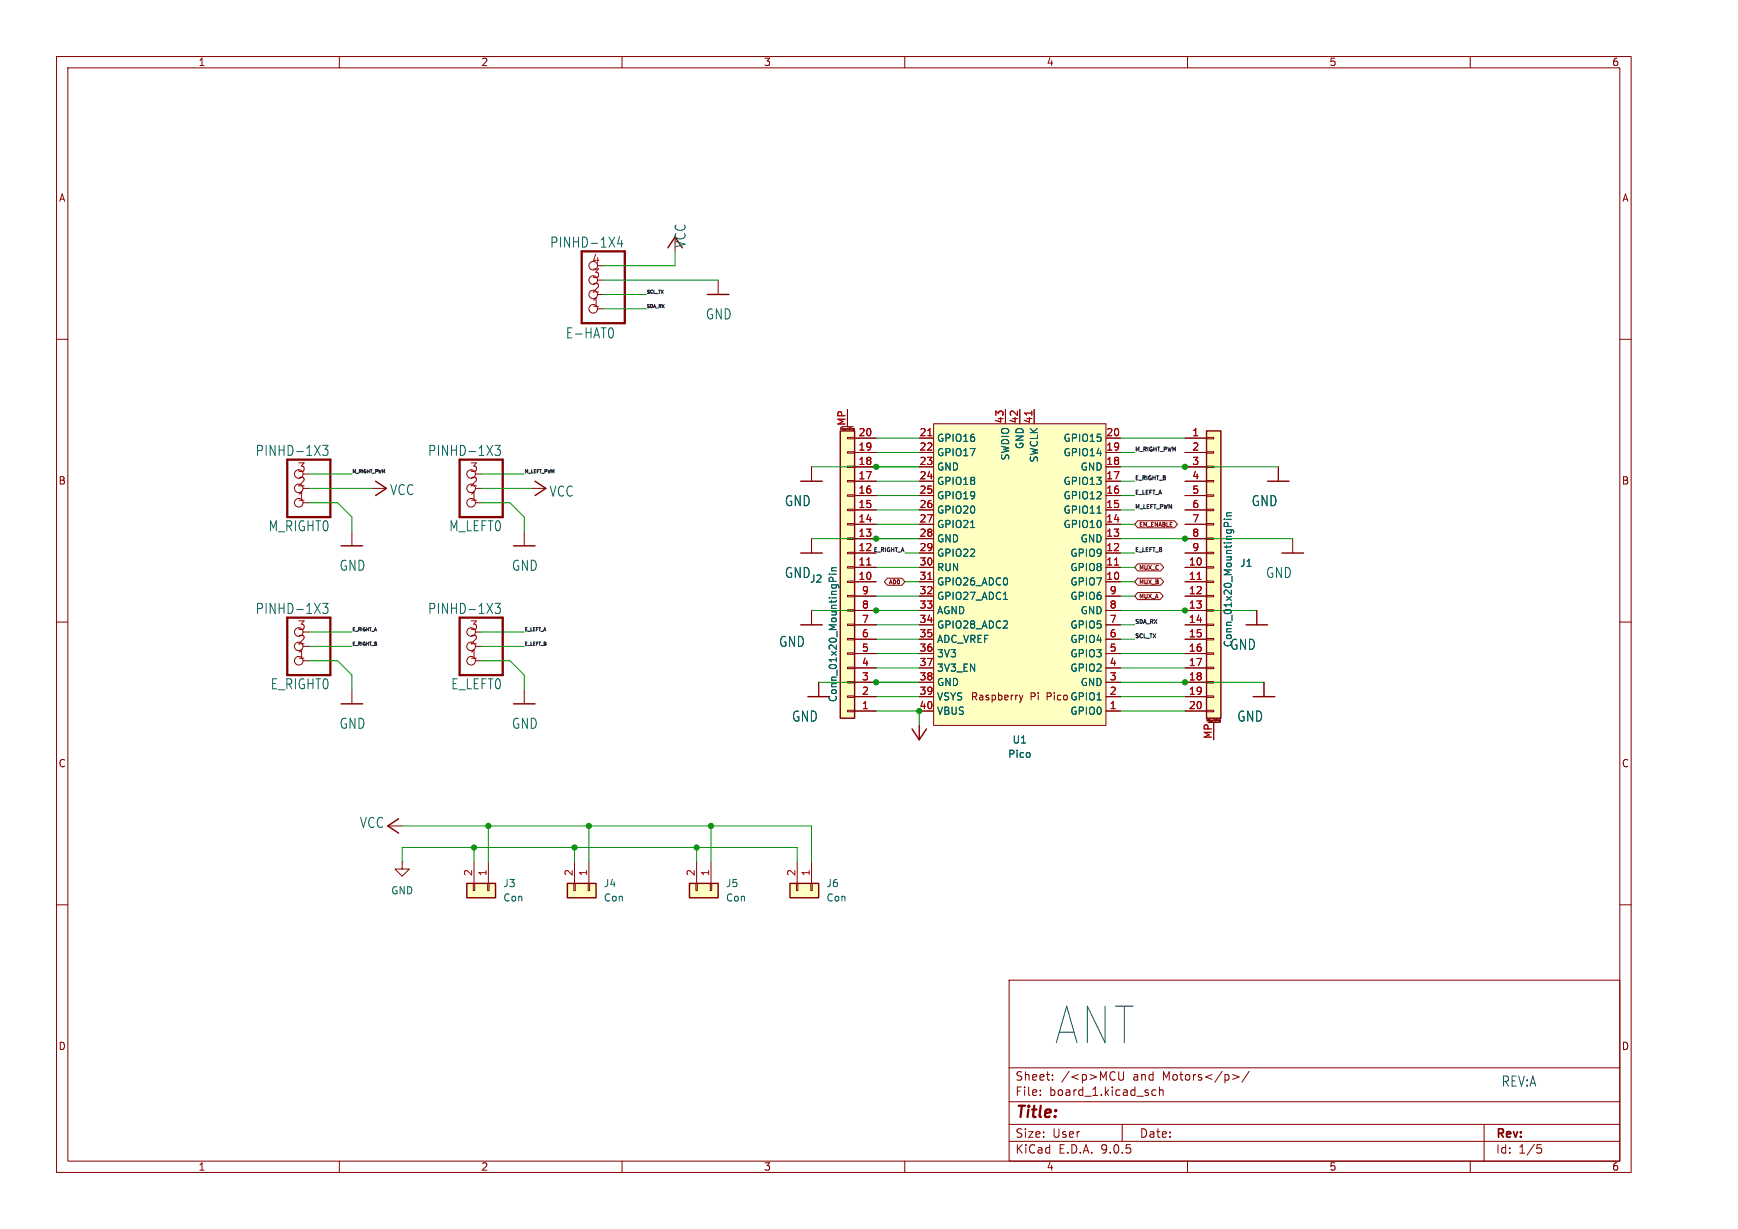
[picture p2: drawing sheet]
<svg xmlns="http://www.w3.org/2000/svg" width="297mm" height="210mm" viewBox="0 0 297 210" stroke-linecap="round" stroke-linejoin="round" font-family="sans-serif">
<g fill="none" stroke="#840000" stroke-width=".17">
<path d="M9.7 9.7h269v190.6h-269zM11.6 11.6h265.2v186.8h-265.2zM58 9.7v1.9M106.3 9.7v1.9M154.6 9.7v1.9M202.9 9.7v1.9M251.2 9.7v1.9M9.7 58h1.9M276.8 58h1.9M9.7 106.3h1.9M81.2 112.9h1M81.2 110.5h1"/>
<path d="M81.2 108h1M276.8 106.3h1.9M9.7 154.6h1.9M276.8 154.6h1.9M172.4 167.5h104.4v30.9h-104.4zM58 198.4v1.9M106.3 198.4v1.9M154.6 198.4v1.9M172.4 195h104.4M172.4 192.1h104.4M172.4 188.3h104.4M172.4 182.5h104.4"/>
<path d="M177.8 187v.2M177.8 186.3v.1M179.9 184.4v.2M179.9 183.7v.1M190.5 183.2l.1 .1M190.6 184.4l-.1 .1M191.2 183.1v1.2l.3 .3 .4-.1 .1-.2v-1.2M191.8 192.1v2.9M197.5 186.3l-.4-.1-.3 .3v.4l.2 .2h.5M198.1 186.4l.3-.2 .3 .1 .1 .9M198.1 185.7v1.5M202.9 198.4v1.9"/>
<path d="M210.6 183.6l1.1 .4-1.1 .4M213.5 183.1l-1.3 1.8M251.2 198.4v1.9M253.6 192.1v6.3M262.7 195.6h.7M262.8 196.1h.4l.2 .3-.1 .6h-.5"/>
<circle cx="80.5" cy="110.5" r=".74"/>
<circle cx="80.5" cy="108" r=".74"/>
<circle cx="80.5" cy="112.9" r=".74"/>
</g>
<path d="M78.5 105.5h7.4v9.9h-7.4z" fill="none" stroke="#840000" stroke-width=".39"/>
<path d="M84.6 103.1h.9l-.5 .7a.4 .4 0 0 1 .5 .3l-.1 .6-.6 .1-.2-.1" fill="none" stroke="#006464" stroke-width=".17"/>
<path d="M79.8 151h4.9v2.4h-4.9z" fill="#ffffc2"/>
<path d="M79.8 151h4.9v2.4h-4.9z" fill="none" stroke="#840000" stroke-width=".25"/>
<path d="M80.9 151h.2v1.2h-.2zM81 147.3v3.7M83.3 151h.3v1.2h-.3zM83.5 147.3v3.7" fill="none" stroke="#840000" stroke-width=".17"/>
<path d="M117.8 151h4.9v2.4h-4.9z" fill="#ffffc2"/>
<path d="M117.8 151h4.9v2.4h-4.9z" fill="none" stroke="#840000" stroke-width=".25"/>
<path d="M118.9 151h.3v1.2h-.3zM119 147.3v3.7M121.4 151h.2v1.2h-.2zM121.5 147.3v3.7" fill="none" stroke="#840000" stroke-width=".17"/>
<path d="M135 151h4.9v2.4h-4.9z" fill="#ffffc2"/>
<path d="M68.1 139.9l-1.8 1.2 1.8 1.3M135 151h4.9v2.4h-4.9z" fill="none" stroke="#840000" stroke-width=".25"/>
<path d="M66.3 141.1h2.4M136.1 151h.2v1.2h-.2zM136.2 147.3v3.7M138.6 151h.2v1.2h-.2zM138.7 147.3v3.7" fill="none" stroke="#840000" stroke-width=".17"/>
<path d="M97 151h4.9v2.4h-4.9z" fill="#ffffc2"/>
<path d="M115.4 40.5l-1.3 1.8M120.9 50.3h3.7M58.3 120.3h3.7M155.9 124.6l1.2 1.8 1.2-1.8M97 151h4.9v2.4h-4.9z" fill="none" stroke="#840000" stroke-width=".25"/>
<g fill="none" stroke="#840000" stroke-width=".17">
<path d="M102.1 52.8h1M102.1 50.3h1M102.1 47.9h1M102.1 45.4h1M122.7 47.9v2.4M51.8 112.9h1M51.8 110.5h1M51.8 108h1M60.1 117.8v2.5M157.1 124v2.4M98.1 151h.2v1.2h-.2zM98.2 147.3v3.7"/>
<path d="M100.5 151h.3v1.2h-.3zM100.6 147.3v3.7"/>
<circle cx="101.4" cy="47.9" r=".74"/>
<circle cx="101.4" cy="52.8" r=".74"/>
<circle cx="101.4" cy="50.3" r=".74"/>
<circle cx="101.4" cy="45.4" r=".74"/>
<circle cx="51.1" cy="110.5" r=".74"/>
<circle cx="51.1" cy="108" r=".74"/>
<circle cx="51.1" cy="112.9" r=".74"/>
</g>
<path d="M99.4 43h7.4v12.2h-7.4zM49.1 105.5h7.4v9.9h-7.4z" fill="none" stroke="#840000" stroke-width=".39"/>
<path d="M104.5 56a1.19 1.19 0 0 1 0 1.7M105.9 40.4l-.4 1.3h.9M106.2 41.1v1.1M55.1 103.1h.9l-.4 .7a.4 .4 0 0 1 .4 .3l-.1 .6-.5 .1-.3-.1" fill="none" stroke="#006464" stroke-width=".17"/>
<path d="M206.2 73.6h2.4v49.1h-2.4z" fill="#ffffc2"/>
<path d="M206.2 73.6h2.4v49.1h-2.4zM58.3 93.3h3.7M64.2 82.2l1.8 1.3-1.8 1.2M87.7 93.3h3.7M91.4 82.2l1.9 1.3-1.9 1.2M136.8 82.2h3.7M136.8 94.5h3.7M136.8 106.8h3.7M138.1 119h3.6M212.9 106.8h3.7M214.2 119h3.6M87.7 120.3h3.7" fill="none" stroke="#840000" stroke-width=".25"/>
<g fill="none" stroke="#840000" stroke-width=".17">
<path d="M138.7 79.8v2.4M202.5 74.9h3.7M202.5 77.3h3.7M202.5 79.8h3.7M206.2 74.7h1.2v.3h-1.2zM206.2 77.2h1.2v.2h-1.2zM206.2 79.6h1.2v.3h-1.2zM51.8 83.5h1M51.8 85.9h1M51.8 81h1M60.1 90.8v2.5M63.6 83.5h2.4"/>
<path d="M89.6 90.8v2.5M90.8 83.5h2.5M138.7 92v2.5M202.5 82.2h3.7M202.5 84.7h3.7M202.5 87.1h3.7M202.5 89.6h3.7M202.5 92h3.7M202.5 94.5h3.7M202.5 97h3.7M202.5 99.4h3.7M206.2 82.1h1.2v.2h-1.2z"/>
<path d="M206.2 84.6h1.2v.2h-1.2zM206.2 87h1.2v.3h-1.2zM206.2 89.5h1.2v.2h-1.2zM206.2 91.9h1.2v.3h-1.2zM206.2 94.4h1.2v.2h-1.2zM206.2 96.8h1.2v.3h-1.2zM206.2 99.3h1.2v.2h-1.2zM89.6 117.8v2.5M138.7 104.3v2.5M139.9 116.6v2.4M202.5 101.9h3.7M202.5 104.3h3.7"/>
<path d="M202.5 106.8h3.7M202.5 109.2h3.7M202.5 111.7h3.7M202.5 114.1h3.7M202.5 116.6h3.7M202.5 119h3.7M206.2 101.7h1.2v.3h-1.2zM206.2 104.2h1.2v.2h-1.2zM206.2 106.6h1.2v.3h-1.2zM206.2 109.1h1.2v.2h-1.2zM206.2 111.6h1.2v.2h-1.2zM206.2 114h1.2v.3h-1.2z"/>
<path d="M206.2 116.5h1.2v.2h-1.2zM206.2 118.9h1.2v.3h-1.2zM214.8 104.3v2.5M216 116.6v2.4M202.5 121.5h3.7M206.2 121.4h1.2v.2h-1.2zM206.3 123.3v-.4l.1 .3 .1-.3v.4M206.4 123.5h2M207.4 123.5v2.9M207.7 122.9v.3M207.9 122.9h.1M208.4 123v.2h.2"/>
<path d="M208.4 123h.1M208.4 123h.2M208.6 123v.3l-.2 .1M68.7 147.3v1.2h1.3l-1.3 1.2-1.2-1.2h1.2M68.7 147.3h.1"/>
<circle cx="51.1" cy="81" r=".74"/>
<circle cx="51.1" cy="85.9" r=".74"/>
<circle cx="51.1" cy="83.5" r=".74"/>
</g>
<path d="M204.6 99h.7" fill="none" stroke="#a90000" stroke-width=".17"/>
<path d="M55.1 76.1h.9l-.4 .7a.4 .4 0 0 1 .4 .3l-.1 .6-.5 .1-.3-.1M209.2 88.7h.1M209.6 88.7h.8M209.6 88.2h.8M209.8 90v-.6l-.2-.1h-.3l-.1 .7h1.2M210.4 87.6l-.7 .1-.1 .3 .1 .2" fill="none" stroke="#006464" stroke-width=".17"/>
<path d="M49.1 78.5h7.4v9.9h-7.4z" fill="none" stroke="#840000" stroke-width=".39"/>
<path d="M143.6 73.6h2.4v49.1h-2.4z" fill="#ffffc2"/>
<path d="M143.6 73.6h2.4v49.1h-2.4zM216.6 82.2h3.7M219.1 94.5h3.6" fill="none" stroke="#840000" stroke-width=".25"/>
<g fill="none" stroke="#840000" stroke-width=".17">
<path d="M143.7 73.4v-.3l.1 .2 .1-.2v.3M143.8 72.9h2M144.8 79.6h1.2v.3h-1.2zM144.8 77.2h1.2v.2h-1.2zM144.8 74.7h1.2v.3h-1.2zM144.8 70v2.9M145.1 73.1v.3M145.3 73.1h.1M145.8 73.4v-.2h.2l-.1 .3M145.8 73.5h.1M145.8 73.4h.1M145.8 73.4h.2"/>
<path d="M145.9 73.5h.1M146 79.8h3.7M146 77.3h3.7M146 74.9h3.7M218.5 79.8v2.4M81.2 85.9h1M81.2 83.5h1M81.2 81h1M144.8 99.3h1.2v.2h-1.2zM144.8 96.8h1.2v.3h-1.2zM144.8 94.4h1.2v.2h-1.2zM144.8 91.9h1.2v.3h-1.2z"/>
<path d="M144.8 89.5h1.2v.2h-1.2zM144.8 87h1.2v.3h-1.2zM144.8 84.6h1.2v.2h-1.2zM144.8 82.1h1.2v.2h-1.2zM146 99.4h3.7M146 97h3.7M146 94.5h3.7M146 92h3.7M146 89.6h3.7M146 87.1h3.7M146 84.7h3.7M146 82.2h3.7"/>
<path d="M220.9 92v2.5M144.8 118.9h1.2v.3h-1.2zM144.8 116.5h1.2v.2h-1.2zM144.8 114h1.2v.3h-1.2zM144.8 111.6h1.2v.2h-1.2zM144.8 109.1h1.2v.2h-1.2zM144.8 106.6h1.2v.3h-1.2zM144.8 104.2h1.2v.2h-1.2zM144.8 101.7h1.2v.3h-1.2zM146 119h3.7M146 116.6h3.7M146 114.1h3.7"/>
<path d="M146 111.7h3.7M146 109.2h3.7M146 106.8h3.7M146 104.3h3.7M146 101.9h3.7M144.8 121.4h1.2v.2h-1.2zM146 121.5h3.7"/>
<circle cx="80.5" cy="81" r=".74"/>
<circle cx="80.5" cy="85.9" r=".74"/>
<circle cx="80.5" cy="83.5" r=".74"/>
</g>
<path d="M148.1 96.5h.7" fill="none" stroke="#a90000" stroke-width=".17"/>
<path d="M84.6 76.1h.9l-.5 .7a.4 .4 0 0 1 .5 .3l-.1 .6-.6 .1-.2-.1M141.7 98.1h.1M142.1 98.1h.8M142.1 97.5h.8M142.3 99.3v-.5l-.2-.2-.3 .1-.1 .6h1.2M142.9 97l-.7 .1-.1 .3 .1 .1" fill="none" stroke="#006464" stroke-width=".17"/>
<path d="M78.5 78.5h7.4v9.9h-7.4z" fill="none" stroke="#840000" stroke-width=".39"/>
<path d="M159.5 72.4h29.5v51.6h-29.5z" fill="#ffffc2"/>
<g fill="none" stroke="#840000" stroke-width=".17">
<path d="M138.7 79.8v2.4M144.8 70v2.9M146 79.8h3.7M146 77.3h3.7M146 74.9h3.7M157.1 79.8h2.4M157.1 77.3h2.4M157.1 74.9h2.4M159.5 72.4h29.5v51.6h-29.5zM171.8 70v2.4M174.3 70v2.4M176.7 70v2.4"/>
<path d="M189 79.8h2.5M189 77.3h2.5M189 74.9h2.5M202.5 79.8h3.7M202.5 77.3h3.7M202.5 74.9h3.7M218.5 79.8v2.4M138.7 92v2.5M146 99.4h3.7M146 97h3.7M146 94.5h3.7M146 92h3.7"/>
<path d="M146 89.6h3.7M146 87.1h3.7M146 84.7h3.7M146 82.2h3.7M151.6 98.8h2.5l.5 .6-.5 .6h-2.5l-.5-.6zM157.1 99.4h2.4M157.1 97h2.4M157.1 94.5h2.4M157.1 92h2.4M157.1 89.6h2.4M157.1 87.1h2.4M157.1 84.7h2.4"/>
<path d="M157.1 82.2h2.4M189 99.4h2.5M189 97h2.5M189 94.5h2.5M189 92h2.5M189 89.6h2.5M189 87.1h2.5M189 84.7h2.5M189 82.2h2.5M194.4 89h6.3l.5 .6-.5 .6h-6.3l-.5-.6zM194.4 98.8h3.9l.6 .6-.6 .6h-3.9l-.5-.6zM194.4 96.4h3.9l.6 .6-.6 .6h-3.9l-.5-.6z"/>
<path d="M202.5 99.4h3.7M202.5 97h3.7M202.5 94.5h3.7M202.5 92h3.7M202.5 89.6h3.7M202.5 87.1h3.7M202.5 84.7h3.7M202.5 82.2h3.7M138.7 104.3v2.5M139.9 116.6v2.4M146 119h3.7M146 116.6h3.7"/>
<path d="M146 114.1h3.7M146 111.7h3.7M146 109.2h3.7M146 106.8h3.7M146 104.3h3.7M146 101.9h3.7M157.1 119h2.4M157.1 116.6h2.4M157.1 114.1h2.4M157.1 111.7h2.4M157.1 109.2h2.4M157.1 106.8h2.4"/>
<path d="M157.1 104.3h2.4M157.1 101.9h2.4M174.2 118.8l.3 .8M174.5 119.6l-.3 .4M174.8 118.8l-.3 .8M189 119h2.5M189 116.6h2.5M189 114.1h2.5M189 111.7h2.5M189 109.2h2.5M189 106.8h2.5M189 104.3h2.5"/>
<path d="M189 101.9h2.5M194.4 101.3h3.8l.6 .6-.6 .6h-3.8l-.5-.6zM202.5 119h3.7M202.5 116.6h3.7M202.5 114.1h3.7M202.5 111.7h3.7M202.5 109.2h3.7M202.5 106.8h3.7M202.5 104.3h3.7M202.5 101.9h3.7M214.8 104.3v2.5M216 116.6v2.4"/>
<path d="M146 121.5h3.7M157.1 121.5h2.4M157.1 124v2.4M189 121.5h2.5M202.5 121.5h3.7M207.4 123.5v2.9"/>
</g>
<path d="M158.5 74.5h.8M176.3 70.2v.7M148.1 96.5h.7M158.5 99h.8M190.5 96.5h.7M204.6 99h.7" fill="none" stroke="#a90000" stroke-width=".17"/>
<g fill="none" stroke="#006464" stroke-width=".17">
<path d="M141.7 98.1h.1M142.1 98.1h.8M142.1 97.5h.8M142.3 99.3v-.5l-.2-.2-.3 .1-.1 .6h1.2M142.9 97l-.7 .1-.1 .3 .1 .1M165.9 90.1h.7M187.5 87.7h.7M209.2 88.7h.1M209.6 88.7h.8M209.6 88.2h.8M209.8 90v-.6l-.2-.1h-.3l-.1 .7h1.2M210.4 87.6l-.7 .1-.1 .3 .1 .2"/>
<path d="M171.5 102.4h.7"/>
</g>
<g fill="none" stroke="#009600" stroke-width=".17">
<path d="M103.1 47.9h19.6M103.1 52.8h7.4M103.1 50.3h7.4M115.4 43v2.4h-12.3M138.7 79.8h18.4M149.7 77.3h7.4M149.7 74.9h7.4M191.5 79.8h27M191.5 77.3h2.4M191.5 74.9h11M52.8 81h7.3M52.8 83.5h10.8"/>
<path d="M52.8 85.9h4.9l2.4 2.5v2.4M82.2 81h7.4M82.2 83.5h8.6M82.2 85.9h4.9l2.5 2.5v2.4M138.7 92h18.4M149.7 87.1h7.4M149.7 97h7.4M149.7 89.6h7.4M149.7 82.2h7.4M149.7 84.7h7.4M154.6 99.4h2.5M154.6 94.5h2.5"/>
<path d="M191.5 87.1h2.4M191.5 97h2.4M191.5 99.4h2.4M191.5 92h29.4M191.5 94.5h2.4M191.5 89.6h2.4M191.5 82.2h2.4M191.5 84.7h2.4M52.8 112.9h4.9l2.4 2.5v2.4M52.8 108h7.3M52.8 110.5h7.3M82.2 112.9h4.9l2.5 2.5v2.4"/>
<path d="M82.2 108h7.4M82.2 110.5h7.4M138.7 104.3h18.4M139.9 116.6h17.2M149.7 109.2h7.4M149.7 114.1h7.4M149.7 119h7.4M149.7 101.9h7.4M149.7 111.7h7.4M149.7 106.8h7.4M191.5 104.3h23.3M191.5 109.2h2.4"/>
<path d="M191.5 114.1h11M191.5 116.6h24.5M191.5 119h11M191.5 101.9h2.4M191.5 111.7h11M191.5 106.8h2.4M149.7 121.5h7.4v2.5M191.5 121.5h11M68.7 141.1h70v6.2M68.7 147.3v-2.5h67.5v2.5M81 144.8v2.5M83.5 141.1v6.2"/>
<path d="M98.2 144.8v2.5M100.6 141.1v6.2M119 144.8v2.5M121.5 141.1v6.2"/>
</g>
<g fill="#009600" stroke="#009600" stroke-width=".17">
<circle cx="149.7" cy="104.3" r=".44"/>
<circle cx="157.1" cy="121.5" r=".44"/>
<circle cx="149.7" cy="116.6" r=".44"/>
<circle cx="202.5" cy="116.6" r=".44"/>
<circle cx="149.7" cy="79.8" r=".44"/>
<circle cx="149.7" cy="92" r=".44"/>
<circle cx="81" cy="144.8" r=".44"/>
<circle cx="83.5" cy="141.1" r=".44"/>
<circle cx="119" cy="144.8" r=".44"/>
<circle cx="121.5" cy="141.1" r=".44"/>
<circle cx="98.2" cy="144.8" r=".44"/>
<circle cx="100.6" cy="141.1" r=".44"/>
<circle cx="202.5" cy="92" r=".44"/>
<circle cx="202.5" cy="79.8" r=".44"/>
<circle cx="202.5" cy="104.3" r=".44"/>
</g>
<text font-size="8.7" fill="#0000c2" x="179.9" y="178.9">ANT</text>
<text font-size="2.7" fill="#840000" x="173.4" y="191.6">Title:</text>
<g font-size="2.4" fill="#006464">
<text x="93.9" y="42.5">PINHD-1X4</text>
<text x="117.4" y="42.4" transform="rotate(-90 117.4 42.4)">VCC</text>
<text x="96.6" y="58">E-HAT0</text>
<text x="120.5" y="54.8">GND</text>
<text x="43.6" y="78.1">PINHD-1X3</text>
<text x="73" y="78.1">PINHD-1X3</text>
<text x="66.6" y="84.8">VCC</text>
<text x="93.8" y="85.1">VCC</text>
<text x="134" y="86.7">GND</text>
<text x="213.8" y="86.7">GND</text>
<text x="45.8" y="91">M_RIGHT0</text>
<text x="76.7" y="91">M_LEFT0</text>
<text x="57.9" y="97.7">GND</text>
<text x="87.4" y="97.7">GND</text>
<text x="134" y="99">GND</text>
<text x="216.3" y="99">GND</text>
<text x="43.6" y="105.1">PINHD-1X3</text>
<text x="73" y="105.1">PINHD-1X3</text>
<text x="133" y="110.8">GND</text>
<text x="210.1" y="111.2">GND</text>
<text x="46.2" y="118">E_RIGHT0</text>
<text x="77" y="118">E_LEFT0</text>
<text x="57.9" y="124.7">GND</text>
<text x="87.4" y="124.7">GND</text>
<text x="135.3" y="123.5">GND</text>
<text x="211.3" y="123.5">GND</text>
<text x="61.4" y="141.7">VCC</text>
</g>
<text font-size="2.4" fill="#0000c2" x="256.5" y="185.8">REV:A</text>
<g font-size="2.1" fill="#a90000">
<text x="101.1" y="47.6">3</text>
<text x="101.1" y="45.2">4</text>
<text x="101.1" y="52.5">1</text>
<text x="101.1" y="50.1">2</text>
<text x="50.8" y="83.2">2</text>
<text x="50.8" y="80.8">3</text>
<text x="80.2" y="83.2">2</text>
<text x="80.2" y="80.8">3</text>
<text x="50.8" y="85.7">1</text>
<text x="80.2" y="85.7">1</text>
<text x="50.8" y="107.8">3</text>
<text x="80.2" y="107.8">3</text>
<text x="50.8" y="112.7">1</text>
<text x="50.8" y="110.2">2</text>
<text x="80.2" y="112.7">1</text>
<text x="80.2" y="110.2">2</text>
</g>
<g font-size="2" fill="#840000">
<text x="173.4" y="184.9">Sheet:</text>
<text x="181.4" y="184.9">/&lt;p&gt;MCU</text>
<text x="193.7" y="184.9">and</text>
<text x="198.9" y="184.9">Motors&lt;/p&gt;/</text>
<text x="173.4" y="187.5">File:</text>
<text x="179.3" y="187.5">board_1.kicad_sch</text>
<text x="173.4" y="197.3">KiCad</text>
<text x="173.4" y="194.6">Size:</text>
<text x="179.8" y="194.6">User</text>
<text x="180.9" y="197.3">E.D.A.</text>
<text x="188.2" y="197.3">9.0.5</text>
<text x="194.7" y="194.6">Date:</text>
<text x="255.5" y="194.8">Rev:</text>
<text x="255.5" y="197.3">Id:</text>
<text x="259.5" y="197.3">1/5</text>
</g>
<g font-size="1.7" fill="#840000">
<text x="33.8" y="11.5">1</text>
<text x="82.1" y="11.5">2</text>
<text x="130.5" y="11.5">3</text>
<text x="178.8" y="11.5">4</text>
<text x="227.1" y="11.5">5</text>
<text x="275.4" y="11.5">6</text>
<text x="10" y="34.7">A</text>
<text x="277.1" y="34.7">A</text>
<text x="9.9" y="83">B</text>
<text x="277.1" y="83">B</text>
<text x="165.8" y="119.9">Raspberry</text>
<text x="176" y="119.9">Pi</text>
<text x="178.9" y="119.9">Pico GPIO1</text>
<text x="9.9" y="131.3">C</text>
<text x="277.1" y="131.3">C</text>
<text x="9.9" y="179.6">D</text>
<text x="277.1" y="179.6">D</text>
<text x="33.8" y="200.2">1</text>
<text x="82.1" y="200.2">2</text>
<text x="130.5" y="200.2">3</text>
<text x="178.8" y="200.2">4</text>
<text x="227.1" y="200.2">5</text>
<text x="275.4" y="200.2">6</text>
</g>
<g font-size="1.7" fill="#a90000">
<text x="144.6" y="72.8" transform="rotate(-90 144.6 72.8)">MP</text>
<text x="146.6" y="77.1">19</text>
<text x="146.6" y="74.6">20</text>
<text x="157" y="77.1">22</text>
<text x="157" y="74.6">21</text>
<text x="171.6" y="72.4" transform="rotate(-90 171.6 72.4)">43</text>
<text x="174" y="72.4" transform="rotate(-90 174 72.4)">42</text>
<text x="176.5" y="72.4" transform="rotate(-90 176.5 72.4)">41</text>
<text x="189" y="77.1">19</text>
<text x="189" y="74.6">20</text>
<text x="203.7" y="74.6">1</text>
<text x="203.7" y="77.1">2</text>
<text x="146.6" y="82">17</text>
<text x="146.6" y="79.5">18</text>
<text x="157" y="82">24</text>
<text x="157" y="79.5">23</text>
<text x="189" y="82">17</text>
<text x="189" y="79.5">18</text>
<text x="203.7" y="79.5">3</text>
<text x="203.7" y="82">4</text>
<text x="146.6" y="89.3">14</text>
<text x="146.6" y="86.9">15</text>
<text x="146.6" y="84.4">16</text>
<text x="157" y="89.3">27</text>
<text x="157" y="86.9">26</text>
<text x="157" y="84.4">25</text>
<text x="189" y="89.3">14</text>
<text x="189" y="86.9">15</text>
<text x="189" y="84.4">16</text>
<text x="203.7" y="84.4">5</text>
<text x="203.7" y="86.9">6</text>
<text x="203.7" y="89.3">7</text>
<text x="146.6" y="94.3">12</text>
<text x="146.6" y="91.8">13</text>
<text x="157" y="94.3">29</text>
<text x="157" y="91.8">28</text>
<text x="189" y="94.3">12</text>
<text x="189" y="91.8">13</text>
<text x="203.7" y="91.8">8</text>
<text x="203.7" y="94.3">9</text>
<text x="146.6" y="99.2">10</text>
<text x="146.6" y="96.7">11</text>
<text x="147.2" y="101.6">9</text>
<text x="157" y="101.6">32</text>
<text x="157" y="99.2">31</text>
<text x="157" y="96.7">30</text>
<text x="189" y="99.2">10</text>
<text x="189" y="96.7">11</text>
<text x="189.5" y="101.6">9</text>
<text x="203.1" y="96.7">10</text>
<text x="203.1" y="99.2">11</text>
<text x="203.1" y="101.6">12</text>
<text x="147.2" y="106.5">7</text>
<text x="147.2" y="104.1">8</text>
<text x="157" y="106.5">34</text>
<text x="157" y="104.1">33</text>
<text x="189.5" y="106.5">7</text>
<text x="189.5" y="104.1">8</text>
<text x="203.1" y="104.1">13</text>
<text x="203.1" y="106.5">14</text>
<text x="147.2" y="113.9">4</text>
<text x="147.2" y="111.4">5</text>
<text x="147.2" y="109">6</text>
<text x="157" y="113.9">37</text>
<text x="157" y="111.4">36</text>
<text x="157" y="109">35</text>
<text x="189.5" y="113.9">4</text>
<text x="189.5" y="111.4">5</text>
<text x="189.5" y="109">6</text>
<text x="203.1" y="109">15</text>
<text x="203.1" y="111.4">16</text>
<text x="203.1" y="113.9">17</text>
<text x="147.2" y="118.8">2</text>
<text x="147.2" y="116.3">3</text>
<text x="157" y="118.8">39</text>
<text x="157" y="116.3">38</text>
<text x="189.5" y="118.8">2</text>
<text x="189.5" y="116.3">3</text>
<text x="203.1" y="116.3">18</text>
<text x="203.1" y="118.8">19</text>
<text x="147.2" y="121.3">1</text>
<text x="157" y="121.3">40</text>
<text x="189.5" y="121.3">1</text>
<text x="203.1" y="121.3">20</text>
<text x="207.2" y="126.3" transform="rotate(-90 207.2 126.3)">MP</text>
<text x="80.8" y="149.8" transform="rotate(-90 80.8 149.8)">2</text>
<text x="83.2" y="149.8" transform="rotate(-90 83.2 149.8)">1</text>
<text x="97.9" y="149.8" transform="rotate(-90 97.9 149.8)">2</text>
<text x="100.4" y="149.8" transform="rotate(-90 100.4 149.8)">1</text>
<text x="118.8" y="149.8" transform="rotate(-90 118.8 149.8)">2</text>
<text x="121.3" y="149.8" transform="rotate(-90 121.3 149.8)">1</text>
<text x="136" y="149.8" transform="rotate(-90 136 149.8)">2</text>
<text x="138.4" y="149.8" transform="rotate(-90 138.4 149.8)">1</text>
</g>
<g font-size="1.7" fill="#006464">
<text x="160" y="75.7">GPIO16</text>
<text x="175.1" y="76.8" transform="rotate(-90 175.1 76.8)">GND</text>
<text x="181.6" y="75.7">GPIO15</text>
<text x="160" y="83.1">GPIO18</text>
<text x="160" y="80.6">GND</text>
<text x="160" y="78.2">GPIO17</text>
<text x="172.6" y="78.8" transform="rotate(-90 172.6 78.8)">SWDIO</text>
<text x="177.6" y="79.1" transform="rotate(-90 177.6 79.1)">SWCLK</text>
<text x="181.6" y="83.1">GPIO13</text>
<text x="181.6" y="78.2">GPIO14</text>
<text x="184.6" y="80.6">GND</text>
<text x="160" y="88">GPIO20</text>
<text x="160" y="85.5">GPIO19</text>
<text x="181.6" y="88">GPIO11</text>
<text x="181.6" y="85.5">GPIO12</text>
<text x="160" y="95.3">GPIO22</text>
<text x="160" y="92.9">GND</text>
<text x="160" y="90.4">GPIO21</text>
<text x="181.6" y="90.4">GPIO10</text>
<text x="182.8" y="95.3">GPIO9</text>
<text x="184.6" y="92.9">GND</text>
<text x="138.3" y="99.8">J2</text>
<text x="160" y="100.2">GPIO26_ADC0</text>
<text x="160" y="97.8">RUN</text>
<text x="182.8" y="100.2">GPIO7</text>
<text x="182.8" y="97.8">GPIO8</text>
<text x="211.8" y="97.1">J1</text>
<text x="160" y="107.6">GPIO28_ADC2</text>
<text x="160" y="105.2">AGND</text>
<text x="160" y="102.7">GPIO27_ADC1</text>
<text x="182.8" y="107.6">GPIO5</text>
<text x="182.8" y="102.7">GPIO6</text>
<text x="184.6" y="105.2">GND</text>
<text x="160" y="112.5">3V3</text>
<text x="160" y="110.1">ADC_VREF</text>
<text x="182.8" y="112.5">GPIO3</text>
<text x="182.8" y="110.1">GPIO4</text>
<text x="210.7" y="110.7" transform="rotate(-90 210.7 110.7)">Conn_01x20_MountingPin</text>
<text x="160" y="119.9">VSYS</text>
<text x="160" y="117.4">GND</text>
<text x="160" y="115">3V3_EN</text>
<text x="182.8" y="115">GPIO2</text>
<text x="182.8" y="119.9">GPIO1</text>
<text x="184.6" y="117.4">GND</text>
<text x="143.2" y="120.1" transform="rotate(-90 143.2 120.1)">Conn_01x20_MountingPin</text>
<text x="160" y="122.3">VBUS</text>
<text x="182.8" y="122.3">GPIO0</text>
<text x="172.2" y="129.7">Pico</text>
<text x="172.9" y="127.2">U1</text>
<text x="66.8" y="153">GND</text>
<text x="85.9" y="151.8">J3</text>
<text x="85.9" y="154.2">Con</text>
<text x="103.1" y="151.8">J4</text>
<text x="103.1" y="154.2">Con</text>
<text x="124" y="151.8">J5</text>
<text x="124" y="154.2">Con</text>
<text x="141.1" y="151.8">J6</text>
<text x="141.1" y="154.2">Con</text>
</g>
<g font-size="1" fill="#0f0f0f">
<text x="193.9" y="77.2">M_RIGHT_PWM</text>
<text x="193.9" y="82.1">E_RIGHT_B</text>
<text x="193.9" y="87">M_LEFT_PWM</text>
<text x="193.9" y="84.5">E_LEFT_A</text>
<text x="149.1" y="94.4">E_RIGHT_A</text>
<text x="193.9" y="94.4">E_LEFT_B</text>
<text x="193.9" y="106.6">SDA_RX</text>
<text x="193.9" y="109.1">SCL_TX</text>
</g>
<g font-size="1" fill="#840000">
<text x="194.6" y="90.2">EM_ENABLE</text>
<text x="151.7" y="100">AD0</text>
<text x="194.6" y="100">MUX_B</text>
<text x="194.6" y="97.6">MUX_C</text>
<text x="194.6" y="102.5">MUX_A</text>
</g>
<g font-size=".8" fill="#0f0f0f">
<text x="110.5" y="50.2">SCL_TX</text>
<text x="110.5" y="52.7">SDA_RX</text>
<text x="60.1" y="80.9">M_RIGHT_PWM</text>
<text x="89.6" y="80.9">M_LEFT_PWM</text>
<text x="60.1" y="107.9">E_RIGHT_A</text>
<text x="89.6" y="107.9">E_LEFT_A</text>
<text x="60.1" y="110.3">E_RIGHT_B</text>
<text x="89.6" y="110.3">E_LEFT_B</text>
</g>
<g font-size=".5" fill="#840000">
<text x="143.4" y="73.7">Mounting</text>
<text x="206" y="123.5">Mounting</text>
</g>
</svg>
